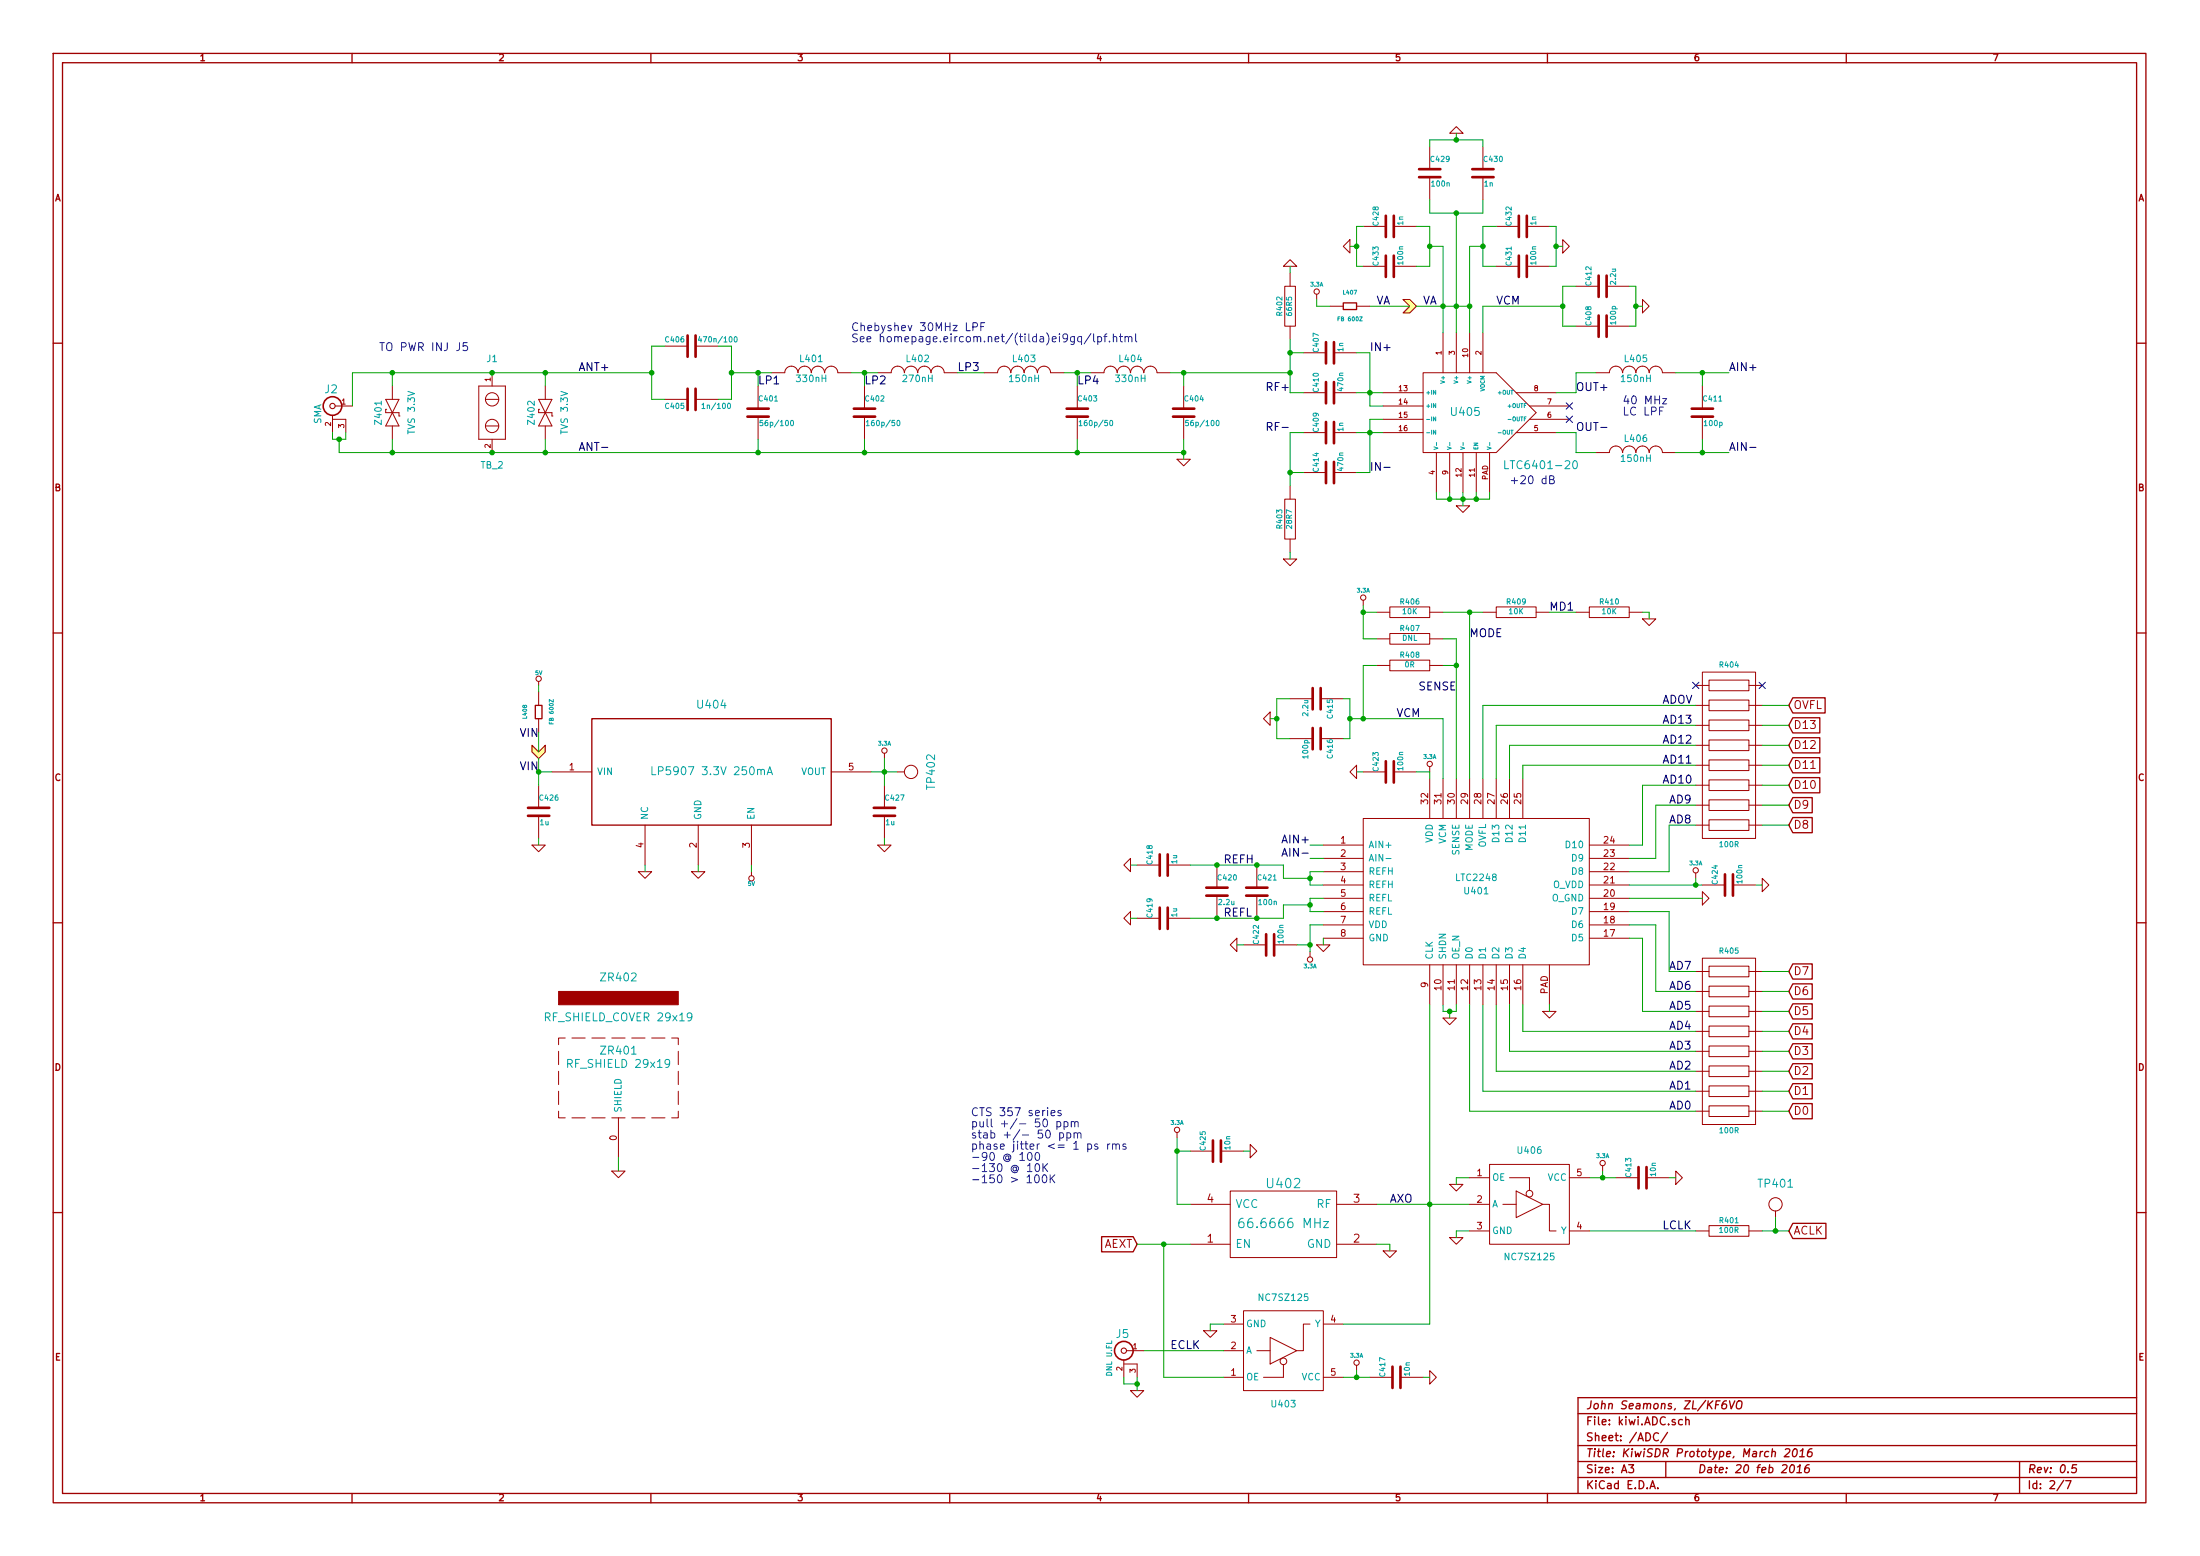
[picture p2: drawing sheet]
<svg xmlns="http://www.w3.org/2000/svg" width="420mm" height="297mm" viewBox="0 0 420 297" stroke-linecap="round" stroke-linejoin="round" font-family="sans-serif">
<g fill="none" stroke="#a00000" stroke-width=".25">
<path d="M10.2 10.2h399.6v276.7h-399.6zM11.9 12h396.2v273.1h-396.2zM67.2 10.2v1.8M124.3 10.2v1.8M181.4 10.2v1.8M238.5 10.2v1.8M295.5 10.2v1.8M352.6 10.2v1.8M256.5 57.8h2.6v1.3h-2.6zM10.2 65.5h1.7M408.1 65.5h1.7M10.2 120.8h1.7"/>
<path d="M102.2 134.7h1.3v2.5h-1.3zM113 137.2h45.7v20.3h-45.7zM342.4 133.2h6.2v2.9h-6.2l-.8-1.4zM342.4 137h5.1v2.9h-5.1l-.8-1.4zM408.1 120.8h1.7M342.4 140.8h5.1v2.9h-5.1l-.8-1.4zM342.4 144.6h5.1v2.9h-5.1l-.8-1.4zM342.4 148.4h5.1v2.9h-5.1l-.8-1.4zM342.4 152.3h3.7v2.9h-3.7l-.8-1.5zM342.4 156.1h3.7v2.9h-3.7l-.8-1.5zM10.2 176.2h1.7M408.1 176.2h1.7"/>
<path d="M342.4 184h3.7v2.9h-3.7l-.8-1.4zM342.4 187.8h3.7v2.9h-3.7l-.8-1.4zM342.4 191.6h3.7v2.9h-3.7l-.8-1.4zM342.4 195.4h3.7v2.9h-3.7l-.8-1.4zM342.4 199.2h3.7v2.9h-3.7l-.8-1.4zM342.4 203.1h3.7v2.9h-3.7l-.8-1.5zM342.4 206.9h3.7v2.9h-3.7l-.8-1.5zM342.4 210.7h3.7v2.9h-3.7l-.8-1.5zM10.2 231.5h1.7M210.4 236.1h6l.8 1.4-.8 1.5h-6zM342.4 233.5h6.3v2.9h-6.3l-.8-1.4zM408.1 231.5h1.7"/>
<path d="M301.4 269.9h106.7M301.4 276h106.7M301.4 279h106.7M311 279.6h1l-.5 .6 .4 .2v.6l-.2 .1-.7-.1M316.7 273.7a.71 .71 0 0 0-.9 .2 .71 .71 0 0 0 .1 .9l.4 .2 .4-.1M318.1 279v3.1M318.5 273.4l-1.3 2M321.3 271.1l-.4-.1-.3 .3v.6l.3 .1 .4-.1M321.9 271.1h.1a.36 .36 0 0 1 .6 .1v.8M321.9 270.5v1.5M329.7 267.4l-.4 .1a1.18 1.18 0 0 0-.3 1.4h.4l.2-.1 .2-.5-.3-.3-.4 .1-.2 .2M330.3 267.4l.3 1.5 .7-1.5"/>
<path d="M331.8 267.7a.49 .49 0 0 1 .5-.3 .49 .49 0 0 1 .4 .5l-.1 .5a.53 .53 0 0 1-.4 .5 .53 .53 0 0 1-.6-.2zM341 276.7l.6-.1 .2 .3-.1 .3-1 .9h1M342 279.8l.4-.2a.88 .88 0 0 1-.3 1.5l-.2-.1-.1-.4zM342.6 276.7l.3-.1a.88 .88 0 0 1-.3 1.5l-.2-.1-.1-.5zM343.7 278.1h.9M343.8 277l.5-.4-.2 1.5M345.5 279.6l-.4 .1a1.18 1.18 0 0 0-.3 1.4h.4l.2-.1 .2-.5-.3-.3h-.3l-.3 .3M346 276.6h-.4a1.18 1.18 0 0 0-.3 1.4l.4 .1 .2-.1 .2-.5-.3-.3h-.3l-.3 .3M385.7 279v6.1M396.6 279.6h-.7l-.2 .8 .2-.2 .5 .1 .2 .2-.2 .5-.2 .1-.6-.1M408.1 266.8h-106.7v18.3M67.2 285.1v1.8"/>
<path d="M124.3 285.1v1.8M181.4 285.1v1.8M238.5 285.1v1.8M295.5 285.1v1.8M301.4 282.1h106.7M315.1 284.2l.5-1.5 .5 1.5M315.2 283.8h.8M316.6 284.1v.1M343.2 281.1h.8M343.3 280l.5-.4-.2 1.5M352.6 285.1v1.8M394.1 282.6l-1.3 2"/>
<path d="M394.5 282.7h1l-.6 1.5"/>
</g>
<g fill="none" stroke="#a00000" stroke-width=".19">
<path d="M273 28v4.3M273 33.8v4.3M276.9 25.4l1.2-1.2 1.3 1.2zM283.2 28v4.3M283.2 33.8v4.3M245.1 50.8l1.3-1.2 1.2 1.2zM245.4 54.6h2v7.7h-2zM246.4 52.1v2.5M251.5 56.2v1M254 58.5h2.5M257.8 45.8v2.5l-1.3-1.3zM259.1 58.5h2.5"/>
<path d="M260.3 50.8h4.4M260.3 43.2h4.4M266.2 50.8h4.3M266.2 43.2h4.3M268 57.2h1.2l1.3 1.3-1.3 1.2h-1.2l1.2-1.2zM285.7 50.8h4.4M285.7 43.2h4.4M291.6 50.8h4.3M291.6 43.2h4.3M298.4 45.8l1.3 1.2-1.3 1.3zM301 54.6h4.3M306.8 54.6h4.3"/>
<path d="M313.7 57.2l1.3 1.3-1.3 1.2zM63.5 79.3v3.3M64 77.5h3.3M73.7 78.1h.1M73.7 76.2h2.5l-2.5 5.1h2.5zM73.7 78.1v.7h2.5v.6M74.9 73.7v2.5M76.2 79.4h.1M91.4 73.7h5.1v10.2h-5.1zM92.7 76.2h2.5M94 71.2v2.5M102.9 78.1h.1"/>
<path d="M102.9 78.1v.7h2.5v.6M102.9 76.2l2.5 5.1h-2.5l2.5-5.1zM104.1 73.7v2.5M105.4 79.4h.1M127 66.1h4.3M127 76.2h4.3M132.8 66.1h4.4M132.8 76.2h4.4M144.8 73.7v4.3M144.8 79.5v4.4M147.3 71.2h2.6a1.26 1.26 0 0 1 1.2-1.3 1.26 1.26 0 0 1 1.3 1.3 1.27 1.27 0 0 1 1.3-1.3 1.27 1.27 0 0 1 1.2 1.3M155 71.2a1.26 1.26 0 0 1 1.2-1.3 1.26 1.26 0 0 1 1.3 1.3"/>
<path d="M157.5 71.2a1.26 1.26 0 0 1 1.3-1.3 1.26 1.26 0 0 1 1.2 1.3h2.6M165.1 73.7v4.3M165.1 79.5v4.4M167.6 71.2h2.6M170.2 71.2a1.26 1.26 0 0 1 1.3-1.3 1.26 1.26 0 0 1 1.2 1.3 1.27 1.27 0 0 1 1.3-1.3 1.27 1.27 0 0 1 1.3 1.3 1.27 1.27 0 0 1 1.2-1.3 1.27 1.27 0 0 1 1.3 1.3 1.27 1.27 0 0 1 1.3-1.3 1.27 1.27 0 0 1 1.2 1.3h2.6M188 71.2h2.5a1.26 1.26 0 0 1 1.3-1.3 1.26 1.26 0 0 1 1.2 1.3M193.1 71.2a1.26 1.26 0 0 1 1.2-1.3 1.26 1.26 0 0 1 1.3 1.3M195.6 71.2a1.26 1.26 0 0 1 1.3-1.3 1.26 1.26 0 0 1 1.2 1.3 1.27 1.27 0 0 1 1.3-1.3 1.27 1.27 0 0 1 1.3 1.3h2.5M205.7 73.7v4.3M205.7 79.5v4.4M208.3 71.2h2.5a1.26 1.26 0 0 1 1.3-1.3 1.26 1.26 0 0 1 1.3 1.3 1.27 1.27 0 0 1 1.2-1.3 1.27 1.27 0 0 1 1.3 1.3 1.27 1.27 0 0 1 1.3-1.3 1.27 1.27 0 0 1 1.2 1.3M218.5 71.2a1.26 1.26 0 0 1 1.2-1.3 1.26 1.26 0 0 1 1.3 1.3h2.5"/>
<path d="M226.1 73.7v4.3M226.1 79.5v4.4M246.4 62.3v2.5M248.9 75h4.3M248.9 67.3h4.3M254.8 75h4.3M254.8 67.3h4.3M264.2 75h7.6M264.2 77.5h7.6M271.8 71.2h13.9l7.7 7.6-7.7 7.6h-13.9zM275.6 63.5v7.7M278.1 63.5v7.7"/>
<path d="M280.7 63.5v7.7M283.2 63.5v7.7M289.6 75h7.6M292.1 77.5h7.6M301 62.3h4.3M304.8 71.2h2.5M306.8 62.3h4.3M307.4 71.2a1.26 1.26 0 0 1 1.2-1.3 1.26 1.26 0 0 1 1.3 1.3M309.9 71.2a1.26 1.26 0 0 1 1.3-1.3 1.26 1.26 0 0 1 1.2 1.3M312.4 71.2a1.26 1.26 0 0 1 1.3-1.3 1.26 1.26 0 0 1 1.3 1.3 1.27 1.27 0 0 1 1.2-1.3 1.27 1.27 0 0 1 1.3 1.3h2.5M325.1 73.7v4.3M325.1 79.5v4.4"/>
<path d="M63.5 80h2.5v2.6M74.9 81.3v2.6M92.7 81.3h2.5M94 83.9v2.5M104.1 81.3v2.6M224.8 87.7h2.5l-1.2 1.2zM245.4 95.3h2v7.6h-2zM246.4 92.7v2.6M248.9 82.6h4.3M248.9 90.2h4.3M254.8 82.6h4.3M254.8 90.2h4.3"/>
<path d="M264.2 82.6h7.6M264.2 80h7.6M274.3 86.4v7.6M276.9 86.4v7.6M278.1 96.6h2.6l-1.3 1.2zM279.4 86.4v7.6M281.9 86.4v7.6M284.5 86.4v7.6M289.6 82.6h7.6M292.1 80h7.6M304.8 86.4h2.5M307.4 86.4a1.26 1.26 0 0 1 1.2-1.2 1.26 1.26 0 0 1 1.3 1.2"/>
<path d="M309.9 86.4a1.26 1.26 0 0 1 1.3-1.2 1.26 1.26 0 0 1 1.2 1.2M312.4 86.4a1.26 1.26 0 0 1 1.3-1.2 1.26 1.26 0 0 1 1.3 1.2 1.27 1.27 0 0 1 1.2-1.3 1.27 1.27 0 0 1 1.3 1.3h2.5M245.1 106.7h2.5l-1.2 1.3zM246.4 102.9v2.5M260.3 114.6v1M262.9 116.9h2.5M265.4 115.9h7.6v2h-7.6zM273 116.9h2.6M283.2 116.9h2.5M285.7 115.9h7.7v2h-7.7zM293.4 116.9h2.5M301 116.9h2.5"/>
<path d="M303.5 115.9h7.6v2h-7.6zM311.1 116.9h2.6M313.7 118.1h2.5l-1.2 1.3zM102.9 130.1v.7M102.9 132.1v2.6M102.9 137.2v2.5M241.3 137.2l1.3-1.3v2.6zM246.4 133.4h4.3M252.2 133.4h4.3M262.9 127h2.5M262.9 122h2.5M265.4 126h7.6v2.1h-7.6z"/>
<path d="M265.4 120.9h7.6v2.1h-7.6zM273 127h2.6M273 122h2.6M323.8 130.8h2.6M323.8 134.7h2.6M323.8 138.5h2.6M325.1 128.3h10.2v31.8h-10.2zM326.4 137.5h7.6v2h-7.6zM326.4 133.6h7.6v2.1h-7.6zM326.4 129.8h7.6v2.1h-7.6zM334 130.8h2.5M334 134.7h2.5"/>
<path d="M334 138.5h2.5M101.6 142.3l1.3 1.2 1.2-1.2v1.2l-1.2 1.3-1.3-1.3zM102.9 149.9v4.3M102.9 155.7v4.4M105.4 147.4h7.6M123.2 157.5v7.6M133.3 157.5v7.6M143.5 157.5v7.6M158.7 147.4h7.7M168.9 143.8v1M168.9 149.9v4.3M168.9 155.7v4.4"/>
<path d="M171.4 147.4h1.3M246.4 141h4.3M252.2 141h4.3M257.8 147.4l1.3-1.3v2.5zM260.3 156.2h43.2v28h-43.2zM260.3 147.4h4.4M266.2 147.4h4.3M273 146.3v1.1M273 148.6v7.6M275.6 148.6v7.6M278.1 148.6v7.6M280.7 148.6v7.6"/>
<path d="M283.2 148.6v7.6M285.7 148.6v7.6M288.3 148.6v7.6M290.8 148.6v7.6M323.8 142.3h2.6M323.8 146.1h2.6M323.8 149.9h2.6M323.8 153.7h2.6M323.8 157.5h2.6M326.4 156.5h7.6v2h-7.6zM326.4 152.7h7.6v2h-7.6zM326.4 148.9h7.6v2h-7.6z"/>
<path d="M326.4 145.1h7.6v2h-7.6zM326.4 141.3h7.6v2h-7.6zM334 142.3h2.5M334 146.1h2.5M334 149.9h2.5M334 153.7h2.5M334 157.5h2.5M101.6 161.3h2.5l-1.2 1.3zM121.9 166.4h2.6l-1.3 1.3zM132.1 166.4h2.5l-1.3 1.3zM143.5 166.4v.8M167.6 161.3h2.6l-1.3 1.3z"/>
<path d="M214.6 175.3l1.3-1.3v2.6zM214.6 165.1l1.3-1.2v2.5zM217.2 165.1h4.3M217.2 175.3h4.3M223 165.1h4.3M223 175.3h4.3M232.4 165.1v4.4M232.4 171v4.3M240 165.1v4.4M240 171v4.3M252.7 161.3h7.6M252.7 163.9h7.6"/>
<path d="M252.7 166.4h7.6M252.7 168.9h7.6M252.7 171.5h7.6M252.7 174h7.6M252.7 176.6h7.6M252.7 179.1h7.6M303.5 161.3h7.6M303.5 163.9h7.6M303.5 166.4h7.6M303.5 168.9h7.6M303.5 171.5h7.6M303.5 174h7.6"/>
<path d="M303.5 176.6h7.6M303.5 179.1h7.6M323.8 166.7v1M325.1 170.2l1.3 1.3-1.3 1.3zM325.1 168.9h4.3M331 168.9h4.3M336.5 167.7l1.3 1.2-1.3 1.3zM107.9 198.2h-1.2v1.2M109.2 198.2h2.6M113 198.2h2.6M116.8 198.2h2.6M120.6 198.2h2.6"/>
<path d="M124.5 198.2h2.5M128.3 198.2h1.2v1.2M234.9 180.4l1.3-1.3v2.5zM237.5 180.4h4.3M243.3 180.4h4.3M250.2 181.6v1.1M251.5 180.4h2.5l-1.3 1.2zM273 184.2v7.6M275.6 194.3h2.5l-1.2 1.3zM275.6 184.2v7.6M278.1 184.2v7.6M280.7 184.2v7.6"/>
<path d="M283.2 184.2v7.6M285.7 184.2v7.6M288.3 184.2v7.6M290.8 184.2v7.6M294.6 193.1h2.6l-1.3 1.2zM295.9 184.2v7.6M323.8 185.5h2.6M323.8 189.3h2.6M323.8 193.1h2.6M323.8 196.9h2.6M325.1 182.9h10.2v31.8h-10.2zM326.4 199.7h7.6v2h-7.6z"/>
<path d="M326.4 195.9h7.6v2h-7.6zM326.4 192.1h7.6v2h-7.6zM326.4 188.3h7.6v2h-7.6zM326.4 184.4h7.6v2.1h-7.6zM334 185.5h2.5M334 189.3h2.5M334 193.1h2.5M334 196.9h2.5M106.7 212.1v1.3h1.2M106.7 200.7v2.5M106.7 204.5v2.5M106.7 208.3v2.6"/>
<path d="M109.2 213.4h2.6M113 213.4h2.6M116.8 213.4h2.6M118.1 213.4v7.6M120.6 213.4h2.6M124.5 213.4h2.5M129.5 212.1v1.3h-1.2M129.5 200.7v2.5M129.5 204.5v2.5M129.5 208.3v2.6M224.8 216.2v1M227.3 219.7h4.3"/>
<path d="M233.2 219.7h4.3M238.8 218.5l1.2 1.2-1.2 1.3zM323.8 200.7h2.6M323.8 204.5h2.6M323.8 208.3h2.6M323.8 212.1h2.6M326.4 211.1h7.6v2h-7.6zM326.4 207.3h7.6v2h-7.6zM326.4 203.5h7.6v2h-7.6zM334 200.7h2.5M334 204.5h2.5M334 208.3h2.5"/>
<path d="M334 212.1h2.5M116.8 223.6h2.6l-1.3 1.2zM227.3 229.9h7.6M227.3 237.5h7.6M234.9 227.4h20.4v12.7h-20.4zM255.3 229.9h7.6M255.3 237.5h7.6M264.2 238.8h2.5l-1.3 1.3zM276.9 236.3h2.5l-1.3 1.2zM276.9 226.1h2.5l-1.3 1.3zM280.7 235h3.8M280.7 224.8h3.8"/>
<path d="M280.7 229.9h3.8M284.5 222.3h15.2v15.2h-15.2zM287 229.9h2.6M288.3 224.8h3.8zM289.6 227.4l5 2.5-5 2.5zM292.1 224.8v2.4zM294.6 229.9h1.3v5.1h1.3M299.7 235h3.8M299.7 224.8h3.8M306.1 222.5v1.1M308.6 224.8h4.3M314.5 224.8h4.3"/>
<path d="M320 223.6l1.3 1.2-1.3 1.3zM323.8 235h2.6M326.4 234h7.6v2h-7.6zM334 235h2.5M339.1 231.2v1.2M214.6 259.6v3.3M215.1 257.8h3.3M229.9 254h2.5l-1.3 1.3zM233.7 257.8h3.8M233.7 252.8h3.8M237.5 250.2h15.2v15.3h-15.2zM240 257.8h2.6"/>
<path d="M242.6 255.3l5 2.5-5 2.6zM250.2 252.8h-1.3v5h-1.3M252.7 252.8h3.8M214.6 260.4h2.6v2.5M215.9 265.5h2.5l-1.2 1.2zM233.7 262.9h3.8M241.3 262.9h3.8zM245.1 260.5v2.4zM252.7 262.9h3.8M259.1 260.6v1.1M261.6 262.9h4.3M267.5 262.9h4.3"/>
<path d="M273 261.7l1.3 1.2-1.3 1.3z"/>
<circle cx="251.5" cy="55.7" r=".51"/>
<circle cx="94" cy="76.2" r="1.27"/>
<circle cx="94" cy="81.3" r="1.27"/>
<circle cx="260.3" cy="114.1" r=".51"/>
<circle cx="102.9" cy="129.6" r=".51"/>
<circle cx="168.9" cy="143.3" r=".51"/>
<circle cx="174" cy="147.4" r="1.27"/>
<circle cx="273" cy="145.8" r=".51"/>
<circle cx="143.5" cy="167.7" r=".51"/>
<circle cx="323.8" cy="166.2" r=".51"/>
<circle cx="250.2" cy="183.2" r=".51"/>
<circle cx="224.8" cy="215.7" r=".51"/>
<circle cx="292.1" cy="227.9" r=".63"/>
<circle cx="306.1" cy="222" r=".51"/>
<circle cx="339.1" cy="229.9" r="1.27"/>
<circle cx="245.1" cy="259.9" r=".63"/>
<circle cx="259.1" cy="260.1" r=".51"/>
</g>
<g fill="none" stroke="#00a0a0" stroke-width=".19">
<path d="M133.6 64.2l-.2 .8h.6M134.1 77.3l.2-.3v1M134.1 78h.5M139 77.1l.2-.1a.55 .55 0 0 1 .3 .5 .55 .55 0 0 1-.3 .5l-.3-.4zM140.3 64.3h.1a.55 .55 0 0 1 .4 .5 .55 .55 0 0 1-.4 .5 .71 .71 0 0 1-.1-1zM259.7 60.5h.5l-.5 .8h.5M274.2 79.6v.8l-.4-.8v.8M145.7 80.2h-.5l-.1 .5h.5l.1 .5-.2 .1-.4-.1M151.1 80.4l.1-.2a.55 .55 0 0 1 .4 .6 .55 .55 0 0 1-.4 .5l-.2-.4zM165.5 80.6l.2-.4v1.1M165.5 81.3h.5M171.4 80.4l.1-.2a.55 .55 0 0 1 .4 .6 .55 .55 0 0 1-.4 .5l-.2-.4z"/>
<path d="M206.1 80.6l.3-.4v1.1M206.1 81.3h.6M212.1 80.3l.1-.1a.55 .55 0 0 1 .3 .6 .55 .55 0 0 1-.3 .5 .71 .71 0 0 1-.1-1zM226.9 80.2h-.4l-.1 .5h.5v.5l-.1 .1-.4-.1M232.4 80.3l.1-.1a.55 .55 0 0 1 .3 .6 .55 .55 0 0 1-.3 .5 .71 .71 0 0 1-.1-1zM273.9 85.3l.7 .3-.7 .2M274.2 82.1v.8l-.4-.8v.8M274.3 84.5v.6M276.4 85.3l.8 .3-.8 .2M276.9 84.5v.6M278.9 85.3l.8 .3-.8 .2M279.4 84.5v.6"/>
<path d="M284 85.3l.8 .3-.8 .2M284.5 84.5v.6M286.1 82.6h.6M287.4 87.9v1.6h.7M288 80.1h.6M300.5 88.1l.2-.2a.81 .81 0 0 1 .6 .8 .81 .81 0 0 1-.6 .8l-.2-.2-.1-.4zM105.7 133.5v.5l-.8-.5v.5M124.5 146.4v1.5h.7M146.5 147.9l.5-1.5 .5 1.5M146.6 147.5h.8M264.7 163.9h1M132.1 194l-.3 .3-.4-.1-.2-.2 .2-.6h.4l.3 .1a1.16 1.16 0 0 1-.3 1.3l-.4 .1"/>
<path d="M108.4 203.1l.7-.1 .2-.2-.1-.4-.2-.2h-.6v1.6M127.9 202.9l-.3 .3-.4-.1-.2-.2 .2-.6 .4-.1 .2 .2a1.16 1.16 0 0 1-.2 1.3l-.4 .1M237.4 232.6a.75 .75 0 0 0-.8 .7v.7l.2 .3 .5 .1 .2-.2 .1-.6-.2-.3h-.5l-.3 .3M252.8 233.2h.9l-.9 1.2h.9"/>
</g>
<g fill="none" stroke="#a00000" stroke-width=".51">
<path d="M271 33.8h4.1M271 32.3h4.1M281.2 33.8h4M281.2 32.3h4M264.7 41.2v4M264.7 48.8v4.1M266.2 41.2v4M266.2 48.8v4.1M290.1 41.2v4M290.1 48.8v4.1M291.6 41.2v4M291.6 48.8v4.1"/>
<path d="M305.3 52.6v4.1M306.8 52.6v4.1M131.3 64v4.1M131.3 74.2v4.1M132.8 64v4.1M132.8 74.2v4.1M142.7 79.5h4.1M142.7 78h4.1M163.1 79.5h4M163.1 78h4M203.7 79.5h4.1M203.7 78h4.1"/>
<path d="M224 79.5h4.1M224 78h4.1M253.2 65.3v4.1M253.2 72.9v4.1M254.8 65.3v4.1M254.8 72.9v4.1M305.3 60.2v4.1M306.8 60.2v4.1M323.1 79.5h4.1M323.1 78h4.1M253.2 80.6v4M253.2 88.2v4"/>
<path d="M254.8 80.6v4M254.8 88.2v4M250.7 131.4v4M250.7 139v4M252.2 131.4v4M252.2 139v4M100.8 155.7h4.1M100.8 154.2h4.1M166.9 155.7h4M166.9 154.2h4M264.7 145.3v4.1M266.2 145.3v4.1"/>
<path d="M221.5 163.1v4.1M221.5 173.3v4M223 163.1v4.1M223 173.3v4M230.4 171h4M230.4 169.5h4M238 171h4.1M238 169.5h4.1M241.8 178.3v4.1M243.3 178.3v4.1M329.4 166.9v4.1M331 166.9v4.1"/>
<path d="M231.6 217.7v4.1M233.2 217.7v4.1M312.9 222.8v4.1M314.5 222.8v4.1M265.9 260.9v4.1M267.5 260.9v4.1"/>
</g>
<path d="M242 81.5l.8-.1 .1-.2-.1-.4-.2-.1h-.6v1.5M264.3 89.2h1.2M305.7 81.6h1.2M334.2 85.4h1.2M244.8 163.5l.5-1.6 .5 1.6M245 163h.7" fill="none" stroke="#000" stroke-width=".19"/>
<g fill="none" stroke="#00f" stroke-width=".19">
<path d="M89.2 65.4h-.7l-.1 .8 .2-.2 .6 .1 .1 .2-.1 .5-.2 .1-.6-.1M185.8 62.4l.7-.1 .2-.2-.1-.3-.2-.2h-.6v1.5M187.3 62.3h.5M188.1 61.6h-.8v1.5M208.4 63.7l-1.3 1.9M208.9 63.7v1.4l.2 .2M209.7 64.3l.4-.1 .3 .4-.1 .5-.2 .2-.4-.1M209.7 64.2v1.6M210.8 64.2h.6M211.4 63.7l-.4 .3v1.3M211.9 65.1v.2M212.6 64.4l.1-.1a.36 .36 0 0 1 .6 .2v.8"/>
<path d="M212.6 63.7v1.6M213.8 64.2h.6M214 63.7v1.4l.4 .2M214.9 64.4v-.1a.36 .36 0 0 1 .6 .2v.8M214.9 64.2v1.1M215.5 64.5a.35 .35 0 0 1 .3-.3 .35 .35 0 0 1 .4 .3v.8M216.9 63.7v1.4l.2 .2M317.5 76.1h.8l-.8 1h.8M296 91.6h.5l.2-.2 .1-.3-.2-.2-.6-.1v1.5h.5l.3-.2a.41 .41 0 0 0-.3-.5M200.7 212.5l.8-.1-.1-.3-.4-.1-.3 .2 .1 .7h.6M201.9 214.2l.4-.1 .3 .3-.1 .6-.2 .1-.4-.1M201.9 214.1v1.5"/>
<path d="M202.4 216.3l.4-.1 .3 .3-.1 .6-.2 .2-.4-.1M202.4 216.2v1.6M202.6 212.1l-.3-.1-.3 .2 .1 .2 .5 .2v.3h-.6M203.2 214.2l.5-.1 .3 .3-.1 .6-.2 .1-.5-.1M203.2 214.1v1.5M203.8 216.3l.4-.1 .3 .3-.1 .6-.2 .2-.4-.1M203.8 216.2v1.6M204.6 214.3l.1-.1a.36 .36 0 0 1 .6 .1v.8M204.6 214.1v1M205.1 216.4l.1-.1a.36 .36 0 0 1 .6 .2v.8M205.1 216.2v1.1M205.3 214.3a.35 .35 0 0 1 .3-.2 .35 .35 0 0 1 .3 .2v.8"/>
<path d="M205.8 216.5a.35 .35 0 0 1 .3-.3 .35 .35 0 0 1 .4 .3v.8M207.7 218.5l.5-.1 .3 .3-.1 .6-.2 .1-.5-.1M209.6 218.5l-.3-.1-.3 .2 .1 .2 .5 .2v.3h-.6M211.5 218.4v1M212 218.4l-.3 .1-.2 .2M212.5 218.5a.36 .36 0 0 1 .6 .1v.8M212.5 218.4v1M213.1 218.6a.35 .35 0 0 1 .4-.2 .35 .35 0 0 1 .3 .2v.8M215 218.5l-.3-.1-.3 .2 .1 .2 .5 .2v.3h-.6M196.4 220.2l.2-.2a.81 .81 0 0 1 .5 .8 .81 .81 0 0 1-.5 .7l-.2-.1-.2-.5zM197.7 224.4l.3-.1a.81 .81 0 0 1 .5 .7 .81 .81 0 0 1-.5 .8l-.3-.1-.1-.5zM197.8 222.3l.2-.2a.81 .81 0 0 1 .6 .8 .81 .81 0 0 1-.6 .8l-.2-.2-.1-.4z"/>
<path d="M197.9 220.1l.1-.1a.81 .81 0 0 1 .6 .8 .81 .81 0 0 1-.6 .7 .98 .98 0 0 1-.1-1.4zM199.2 222.1v1.6M199.3 224.3h.1a.81 .81 0 0 1 .5 .7 .81 .81 0 0 1-.5 .8 .98 .98 0 0 1-.1-1.5zM199.4 222.8l.7 .9M200.1 222.1l-.9 .9M200.6 224.3v1.5M200.8 224.9l.6 .9M201.4 224.3l-.8 .9"/>
</g>
<path d="M299.1 76.9l1.2 1.2M299.1 79.4l1.2 1.3M300.3 76.9l-1.2 1.2M300.3 79.4l-1.2 1.3M323.2 130.2l1.3 1.3M324.5 130.2l-1.3 1.3M335.9 130.2l1.3 1.3M337.2 130.2l-1.3 1.3" fill="none" stroke="#0000c0" stroke-width=".19"/>
<g fill="#ffff80" stroke="#ffff80" stroke-width=".25">
<path d="M268 57.2h1.2l1.3 1.3-1.3 1.2h-1.2l1.2-1.2z"/>
<path d="M101.6 142.3l1.3 1.2 1.2-1.2v1.2l-1.2 1.3-1.3-1.3z"/>
</g>
<path d="M106.7 189.3h22.8v2.5h-22.8z" fill="#a00000" stroke="#a00000" stroke-width=".19"/>
<g fill="none" stroke="#00a000" stroke-width=".19">
<path d="M273 28v-1.3h10.2v1.3M273 38.1v2.6h10.2v-2.6M278.1 25.4v1.3M246.4 50.8v1.3M251.5 57.2v1.3h2.5M257.8 47h1.3M260.3 43.2h-1.2v7.6h1.2M261.6 58.5h7.6M270.5 43.2h2.5v7.6h-2.5M270.5 58.5h10.2M273 47h2.6v16.5M278.1 40.7v22.8"/>
<path d="M283.2 47h-2.5v16.5M285.7 43.2h-2.5v7.6h2.5M295.9 43.2h1.3v7.6h-1.3M297.2 47h1.2M298.4 58.5h-15.2v5M301 54.6h-2.6v7.7h2.6M311.1 54.6h1.3v7.7h-1.3M312.4 58.5h1.3M74.9 71.2v2.5M104.1 71.2v2.5M124.5 71.2h-57.2v6.3M127 66.1h-2.5v10.1h2.5"/>
<path d="M137.2 66.1h2.5v10.1h-2.5M139.7 71.2h7.6M144.8 71.2v2.5M162.6 71.2h5M165.1 71.2v2.5M182.9 71.2h5.1M203.2 71.2h5.1M205.7 71.2v2.5M223.5 71.2h22.9M226.1 71.2v2.5M246.4 64.8v10.2h2.5M246.4 67.3h2.5"/>
<path d="M259.1 67.3h2.5v10.2h2.6M259.1 75h5.1M304.8 71.2h-3.8v3.8h-3.8M320 71.2h10.2M325.1 71.2v2.5M63.5 82.6v1.3h2.5v-1.3M64.8 83.9v2.5h161.3M74.9 83.9v2.5M104.1 83.9v2.5M144.8 83.9v2.5M165.1 83.9v2.5M205.7 83.9v2.5"/>
<path d="M226.1 83.9v3.8M246.4 90.2h2.5M248.9 82.6h-2.5v10.1M259.1 82.6h5.1M264.2 80h-2.6v10.2h-2.5M274.3 94v1.3h10.2v-1.3M276.9 94v1.3M279.4 94v2.6M281.9 94v1.3M297.2 82.6h3.8v3.8h3.8M320 86.4h10.2M325.1 83.9v2.5"/>
<path d="M246.4 105.4v1.3M260.3 115.6v6.4h2.6M260.3 116.9h2.6M275.6 116.9h7.6M280.7 116.9v31.7M295.9 116.9h5.1M313.7 116.9h1.3v1.2M102.9 130.8v1.3M102.9 139.7v3.8M242.6 137.2h1.2M246.4 133.4h-2.6v7.6h2.6M256.5 133.4h1.3v7.6h-1.3"/>
<path d="M257.8 137.2h17.8v11.4M262.9 127h-2.6v10.2M275.6 122h2.5v26.6M275.6 127h2.5M323.8 138.5h-38.1v10.1M323.8 134.7h-40.6v13.9M336.5 138.5h5.1M336.5 134.7h5.1M102.9 147.4h2.5M102.9 144.8v5.1M166.4 147.4h5M168.9 144.8v5.1"/>
<path d="M259.1 147.4h1.2M270.5 147.4h2.5v1.2M323.8 149.9h-10.1v11.4h-2.6M323.8 153.7h-7.6v10.2h-5.1M323.8 157.5h-5v8.9h-7.7M323.8 142.3h-35.5v6.3M323.8 146.1h-33v2.5M336.5 146.1h5.1M336.5 149.9h5.1M336.5 153.7h5.1M336.5 157.5h5.1M336.5 142.3h5.1"/>
<path d="M102.9 160.1v1.2M123.2 165.1v1.3M133.3 165.1v1.3M143.5 165.1v1.3M168.9 160.1v1.2M215.9 165.1h1.3M215.9 175.3h1.3M227.3 165.1h17.8v2.6h5.1M250.2 161.3h2.5M250.2 163.9h2.5M250.2 172.8h-5.1v2.5h-17.8M252.7 166.4h-2.5v2.5h2.5"/>
<path d="M252.7 171.5h-2.5v2.5h2.5M252.7 176.6h-2.5v5M252.7 179.1v1.3M311.1 174h7.7v11.5h5M311.1 176.6h5.1v12.7h7.6M311.1 179.1h2.6v14h10.1M311.1 168.9h14M311.1 171.5h14M323.8 167.7v1.2M335.3 168.9h1.2M236.2 180.4h1.3M247.6 180.4h2.6"/>
<path d="M273 191.8v61h-16.5M275.6 191.8v1.3h2.5v-1.3M276.9 193.1v1.2M280.7 191.8v20.3h43.1M283.2 191.8v16.5h40.6M285.7 191.8v12.7h38.1M288.3 191.8v8.9h35.5M290.8 191.8v5.1h33M295.9 191.8v1.3M336.5 193.1h5.1M336.5 196.9h5.1M336.5 189.3h5.1"/>
<path d="M336.5 185.5h5.1M224.8 217.2v12.7h2.5M224.8 219.7h2.5M237.5 219.7h1.3M336.5 200.7h5.1M336.5 204.5h5.1M336.5 208.3h5.1M336.5 212.1h5.1M118.1 221v2.6M217.2 237.5h10.1M222.2 237.5v25.4h11.5M262.9 229.9h17.8"/>
<path d="M262.9 237.5h2.5v1.3M280.7 224.8h-2.6v1.3M280.7 235h-2.6v1.3M303.5 235h20.3M303.5 224.8h5.1M306.1 223.6v1.2M318.8 224.8h1.2M336.5 235h5.1M339.1 232.4v2.6M218.4 257.8h15.3M233.7 252.8h-2.6v1.2M214.6 262.9v1.3h2.6"/>
<path d="M217.2 262.9v2.6M256.5 262.9h5.1M259.1 261.7v1.2M271.8 262.9h1.2"/>
</g>
<g fill="#00a000" stroke="#00a000" stroke-width=".25">
<circle cx="144.8" cy="71.2" r=".41"/>
<circle cx="165.1" cy="71.2" r=".41"/>
<circle cx="205.7" cy="71.2" r=".41"/>
<circle cx="226.1" cy="71.2" r=".41"/>
<circle cx="205.7" cy="86.4" r=".41"/>
<circle cx="165.1" cy="86.4" r=".41"/>
<circle cx="250.2" cy="167.7" r=".41"/>
<circle cx="250.2" cy="172.8" r=".41"/>
<circle cx="240" cy="175.3" r=".41"/>
<circle cx="240" cy="165.1" r=".41"/>
<circle cx="232.4" cy="165.1" r=".41"/>
<circle cx="232.4" cy="175.3" r=".41"/>
<circle cx="276.9" cy="193.1" r=".41"/>
<circle cx="224.8" cy="219.7" r=".41"/>
<circle cx="168.9" cy="147.4" r=".41"/>
<circle cx="250.2" cy="180.4" r=".41"/>
<circle cx="261.6" cy="82.6" r=".41"/>
<circle cx="325.1" cy="71.2" r=".41"/>
<circle cx="325.1" cy="86.4" r=".41"/>
<circle cx="276.9" cy="95.3" r=".41"/>
<circle cx="279.4" cy="95.3" r=".41"/>
<circle cx="281.9" cy="95.3" r=".41"/>
<circle cx="278.1" cy="40.7" r=".41"/>
<circle cx="297.2" cy="47" r=".41"/>
<circle cx="259.1" cy="47" r=".41"/>
<circle cx="278.1" cy="26.7" r=".41"/>
<circle cx="275.6" cy="58.5" r=".41"/>
<circle cx="312.4" cy="58.5" r=".41"/>
<circle cx="298.4" cy="58.5" r=".41"/>
<circle cx="323.8" cy="168.9" r=".41"/>
<circle cx="273" cy="47" r=".41"/>
<circle cx="283.2" cy="47" r=".41"/>
<circle cx="144.8" cy="86.4" r=".41"/>
<circle cx="273" cy="229.9" r=".41"/>
<circle cx="306.1" cy="224.8" r=".41"/>
<circle cx="124.5" cy="71.2" r=".41"/>
<circle cx="139.7" cy="71.2" r=".41"/>
<circle cx="261.6" cy="75" r=".41"/>
<circle cx="246.4" cy="71.2" r=".41"/>
<circle cx="246.4" cy="67.3" r=".41"/>
<circle cx="246.4" cy="90.2" r=".41"/>
<circle cx="257.8" cy="137.2" r=".41"/>
<circle cx="243.8" cy="137.2" r=".41"/>
<circle cx="226.1" cy="86.4" r=".41"/>
<circle cx="280.7" cy="58.5" r=".41"/>
<circle cx="278.1" cy="58.5" r=".41"/>
<circle cx="104.1" cy="71.2" r=".41"/>
<circle cx="104.1" cy="86.4" r=".41"/>
<circle cx="260.3" cy="137.2" r=".41"/>
<circle cx="278.1" cy="127" r=".41"/>
<circle cx="280.7" cy="116.9" r=".41"/>
<circle cx="260.3" cy="116.9" r=".41"/>
<circle cx="339.1" cy="235" r=".41"/>
<circle cx="94" cy="71.2" r=".41"/>
<circle cx="64.8" cy="83.9" r=".41"/>
<circle cx="94" cy="86.4" r=".41"/>
<circle cx="259.1" cy="262.9" r=".41"/>
<circle cx="217.2" cy="264.2" r=".41"/>
<circle cx="222.2" cy="237.5" r=".41"/>
<circle cx="74.9" cy="71.2" r=".41"/>
<circle cx="74.9" cy="86.4" r=".41"/>
</g>
<g fill="none" stroke="#a00000" stroke-width=".2">
<circle cx="63.5" cy="77.5" r=".51"/>
<circle cx="214.6" cy="257.8" r=".51"/>
</g>
<g fill="none" stroke="#a00000" stroke-width=".3">
<circle cx="63.5" cy="77.5" r="1.78"/>
<circle cx="214.6" cy="257.8" r="1.78"/>
</g>
<g font-size="2.5" fill="#00a0a0">
<text x="242.2" y="226.9">U402</text>
<text x="237.7" y="234.5">66.6666 MHz</text>
</g>
<g font-size="2.1">
<text x="262.9" y="58.2">VA</text>
<text x="271.8" y="58.2">VA</text>
<text x="285.8" y="58.2">VCM</text>
<text x="110.5" y="70.9">ANT+</text>
<text x="182.9" y="70.9">LP3</text>
<text x="261.6" y="67.1">IN+</text>
<text x="330.2" y="70.9">AIN+</text>
<text x="144.8" y="73.4">LP1</text>
<text x="165.1" y="73.4">LP2</text>
<text x="205.7" y="73.4">LP4</text>
<text x="242.3" y="74.7">RF+</text>
<text x="301" y="74.7">OUT+</text>
<text x="242.8" y="82.3">RF-</text>
<text x="301" y="82.3">OUT-</text>
<text x="110.5" y="86.1">ANT-</text>
<text x="261.6" y="90">IN-</text>
<text x="330.2" y="86.1">AIN-</text>
<text x="295.9" y="116.6">MD1</text>
<text x="280.7" y="121.7">MODE</text>
<text x="270.9" y="131.9">SENSE</text>
<text x="266.7" y="136.9">VCM</text>
<text x="317.5" y="134.4">ADOV</text>
<text x="99.3" y="140.8">VIN</text>
<text x="317.5" y="138.2">AD13</text>
<text x="317.5" y="142">AD12</text>
<text x="317.5" y="149.6">AD10</text>
<text x="317.5" y="145.8">AD11</text>
<text x="318.8" y="153.5">AD9</text>
<text x="245.3" y="161.1">AIN+</text>
<text x="318.8" y="157.3">AD8</text>
<text x="233.7" y="164.9">REFH</text>
<text x="245.8" y="163.6">AIN-</text>
<text x="233.7" y="175">REFL</text>
<text x="318.8" y="185.2">AD7</text>
<text x="318.8" y="189">AD6</text>
<text x="318.8" y="192.8">AD5</text>
<text x="318.8" y="196.6">AD4</text>
<text x="318.8" y="200.4">AD3</text>
<text x="318.8" y="204.3">AD2</text>
<text x="318.8" y="208.1">AD1</text>
<text x="318.8" y="211.9">AD0</text>
<text x="265.4" y="229.7">AXO</text>
<text x="317.5" y="234.7">LCLK</text>
<text x="223.5" y="257.6">ECLK</text>
</g>
<g font-size="2.1" fill="#00f">
<text x="162.6" y="63.3">Chebyshev 30MHz LPF</text>
<text x="162.6" y="65.4">See homepage.eircom.net/(tilda)ei9gq/lpf.html</text>
<text x="72.4" y="67.1">TO PWR INJ J5</text>
<text x="309.9" y="77.3">40 MHz</text>
<text x="309.9" y="79.4">LC LPF</text>
<text x="288.3" y="92.5">+20 dB</text>
<text x="185.4" y="213.1">CTS 357 series</text>
<text x="185.4" y="215.3">pull +/- 50 ppm</text>
<text x="185.4" y="217.4">stab +/- 50 ppm</text>
<text x="185.4" y="219.5">phase jitter &lt;= 1 ps rms</text>
<text x="185.4" y="221.7">-90 @ 100</text>
<text x="185.4" y="223.8">-130 @ 10K</text>
<text x="185.4" y="225.9">-150 &gt; 100K</text>
</g>
<g font-size="2.1" fill="#00a0a0">
<text x="62.1" y="75.1">J2</text>
<text x="277.3" y="79.5">U405</text>
<text x="288.3" y="89.6">LTC6401-20</text>
<text x="133.3" y="135.3">U404</text>
<text x="125.9" y="148">LP5907 3.3V 250mA</text>
<text x="178.6" y="150.5" transform="rotate(-90 178.6 150.5)">TP402</text>
<text x="114.9" y="187.4">ZR402</text>
<text x="104.6" y="195">RF_SHIELD_COVER 29x19</text>
<text x="109" y="203.9">RF_SHIELD 29x19</text>
<text x="114.9" y="201.4">ZR401</text>
<text x="336" y="226.8">TP401</text>
<text x="236" y="230.7">VCC</text>
<text x="251.4" y="230.7">RF</text>
<text x="236" y="238.3">EN</text>
<text x="249.5" y="238.3">GND</text>
<text x="213.2" y="255.5">J5</text>
</g>
<g font-size="2.1" fill="#a00000">
<text x="342.5" y="135.4">OVFL</text>
<text x="342.5" y="139.2">D13</text>
<text x="342.5" y="143">D12</text>
<text x="342.5" y="146.8">D11</text>
<text x="342.5" y="150.7">D10</text>
<text x="342.5" y="154.5">D9</text>
<text x="342.5" y="158.3">D8</text>
<text x="342.5" y="186.2">D7</text>
<text x="342.5" y="190">D6</text>
<text x="342.5" y="193.8">D5</text>
<text x="342.5" y="197.6">D4</text>
<text x="342.5" y="201.5">D3</text>
<text x="342.5" y="205.3">D2</text>
<text x="342.5" y="209.1">D1</text>
<text x="342.5" y="212.9">D0</text>
<text x="230.6" y="229.7">4</text>
<text x="258.5" y="229.7">3</text>
<text x="210.6" y="238.3">AEXT</text>
<text x="230.6" y="237.3">1</text>
<text x="258.5" y="237.3">2</text>
<text x="342.5" y="235.7">ACLK</text>
<text x="302.9" y="269.1">John Seamons, ZL/KF6VO</text>
<text x="302.9" y="272.1">File: kiwi.ADC.sch</text>
<text x="302.9" y="275.2">Sheet: /ADC/</text>
<text x="302.9" y="281.3">Size: A3</text>
<text x="302.9" y="278.2">Title: KiwiSDR Prototype, March 2016</text>
<text x="324.2" y="281.3">Date: 20 feb 2016</text>
<text x="387.2" y="281.3">Rev: 0.5</text>
<text x="302.9" y="284.3">KiCad E.D.A.</text>
<text x="387.2" y="284.3">Id: 2/7</text>
</g>
<text font-size="2.1" fill="#00a000" x="99.3" y="147.1">VIN</text>
<g font-size="1.8" fill="#a00000">
<text x="38.2" y="11.7">1</text>
<text x="95.3" y="11.7">2</text>
<text x="152.4" y="11.7">3</text>
<text x="209.4" y="11.7">4</text>
<text x="266.5" y="11.7">5</text>
<text x="323.6" y="11.7">6</text>
<text x="380.7" y="11.7">7</text>
<text x="10.4" y="38.5">A</text>
<text x="408.3" y="38.5">A</text>
<text x="10.4" y="93.8">B</text>
<text x="408.3" y="93.8">B</text>
<text x="10.4" y="149.1">C</text>
<text x="108.7" y="147.1">1</text>
<text x="162.1" y="147.1">5</text>
<text x="408.3" y="149.1">C</text>
<text x="272.8" y="153.4" transform="rotate(-90 272.8 153.4)">32</text>
<text x="275.3" y="153.4" transform="rotate(-90 275.3 153.4)">31</text>
<text x="277.9" y="153.4" transform="rotate(-90 277.9 153.4)">30</text>
<text x="280.4" y="153.4" transform="rotate(-90 280.4 153.4)">29</text>
<text x="283" y="153.4" transform="rotate(-90 283 153.4)">28</text>
<text x="285.5" y="153.4" transform="rotate(-90 285.5 153.4)">27</text>
<text x="288" y="153.4" transform="rotate(-90 288 153.4)">26</text>
<text x="290.6" y="153.4" transform="rotate(-90 290.6 153.4)">25</text>
<text x="122.9" y="161.8" transform="rotate(-90 122.9 161.8)">4</text>
<text x="133.1" y="161.8" transform="rotate(-90 133.1 161.8)">2</text>
<text x="143.3" y="161.8" transform="rotate(-90 143.3 161.8)">3</text>
<text x="256.1" y="161.1">1</text>
<text x="306.4" y="161.1">24</text>
<text x="256.1" y="163.6">2</text>
<text x="256.1" y="166.2">3</text>
<text x="306.4" y="166.2">22</text>
<text x="306.4" y="163.6">23</text>
<text x="256.1" y="168.7">4</text>
<text x="256.1" y="171.2">5</text>
<text x="256.1" y="173.8">6</text>
<text x="306.4" y="171.2">20</text>
<text x="306.4" y="168.7">21</text>
<text x="306.4" y="173.8">19</text>
<text x="256.1" y="176.3">7</text>
<text x="256.1" y="178.9">8</text>
<text x="306.4" y="178.9">17</text>
<text x="306.4" y="176.3">18</text>
<text x="272.8" y="188.5" transform="rotate(-90 272.8 188.5)">9</text>
<text x="275.3" y="189" transform="rotate(-90 275.3 189)">10</text>
<text x="277.9" y="189" transform="rotate(-90 277.9 189)">11</text>
<text x="280.4" y="189" transform="rotate(-90 280.4 189)">12</text>
<text x="283" y="189" transform="rotate(-90 283 189)">13</text>
<text x="285.5" y="189" transform="rotate(-90 285.5 189)">14</text>
<text x="288" y="189" transform="rotate(-90 288 189)">15</text>
<text x="290.6" y="189" transform="rotate(-90 290.6 189)">16</text>
<text x="295.7" y="189.9" transform="rotate(-90 295.7 189.9)">PAD</text>
<text x="10.4" y="204.5">D</text>
<text x="408.3" y="204.5">D</text>
<text x="117.9" y="217.7" transform="rotate(-90 117.9 217.7)">0</text>
<text x="282.1" y="224.6">1</text>
<text x="301.1" y="224.6">5</text>
<text x="282.1" y="229.7">2</text>
<text x="282.1" y="234.7">3</text>
<text x="301.1" y="234.7">4</text>
<text x="235.1" y="257.6">2</text>
<text x="235.1" y="252.5">3</text>
<text x="254.2" y="252.5">4</text>
<text x="10.5" y="259.8">E</text>
<text x="235.1" y="262.7">1</text>
<text x="254.2" y="262.7">5</text>
<text x="408.4" y="259.8">E</text>
<text x="38.2" y="286.6">1</text>
<text x="95.3" y="286.6">2</text>
<text x="152.4" y="286.6">3</text>
<text x="209.4" y="286.6">4</text>
<text x="266.5" y="286.6">5</text>
<text x="323.6" y="286.6">6</text>
<text x="380.7" y="286.6">7</text>
</g>
<g font-size="1.8" fill="#00a0a0">
<text x="93" y="69.2">J1</text>
<text x="152.9" y="69.2">L401</text>
<text x="173.3" y="69.2">L402</text>
<text x="193.6" y="69.2">L403</text>
<text x="213.9" y="69.2">L404</text>
<text x="310.4" y="69.2">L405</text>
<text x="152.3" y="73">330nH</text>
<text x="172.6" y="73">270nH</text>
<text x="192.9" y="73">150nH</text>
<text x="213.3" y="73">330nH</text>
<text x="309.8" y="73">150nH</text>
<text x="61.4" y="81" transform="rotate(-90 61.4 81)">SMA</text>
<text x="72.9" y="80.8" transform="rotate(-90 72.9 80.8)">Z401</text>
<text x="79.3" y="82.6" transform="rotate(-90 79.3 82.6)">TVS 3.3V</text>
<text x="102.2" y="80.8" transform="rotate(-90 102.2 80.8)">Z402</text>
<text x="108.5" y="82.6" transform="rotate(-90 108.5 82.6)">TVS 3.3V</text>
<text x="91.8" y="89.5">TB_2</text>
<text x="309.8" y="88.2">150nH</text>
<text x="310.4" y="84.4">L406</text>
<text x="114" y="148">VIN</text>
<text x="152.8" y="148">VOUT</text>
<text x="123.8" y="156.5" transform="rotate(-90 123.8 156.5)">NC</text>
<text x="134" y="156.5" transform="rotate(-90 134 156.5)">GND</text>
<text x="144.1" y="156.5" transform="rotate(-90 144.1 156.5)">EN</text>
<text x="261.4" y="162">AIN+</text>
<text x="273.7" y="161" transform="rotate(-90 273.7 161)">VDD</text>
<text x="276.2" y="161.2" transform="rotate(-90 276.2 161.2)">VCM</text>
<text x="283.8" y="162" transform="rotate(-90 283.8 162)">OVFL</text>
<text x="286.4" y="160.5" transform="rotate(-90 286.4 160.5)">D13</text>
<text x="288.9" y="160.5" transform="rotate(-90 288.9 160.5)">D12</text>
<text x="291.5" y="160.5" transform="rotate(-90 291.5 160.5)">D11</text>
<text x="299.3" y="162">D10</text>
<text x="261.4" y="164.5">AIN-</text>
<text x="261.4" y="167">REFH</text>
<text x="278.8" y="163.3" transform="rotate(-90 278.8 163.3)">SENSE</text>
<text x="281.3" y="162.6" transform="rotate(-90 281.3 162.6)">MODE</text>
<text x="300.3" y="167">D8</text>
<text x="300.3" y="164.5">D9</text>
<text x="261.4" y="169.6">REFH</text>
<text x="261.4" y="172.1">REFL</text>
<text x="278.3" y="168.2">LTC2248</text>
<text x="279.8" y="170.8">U401</text>
<text x="296.2" y="172.1">O_GND</text>
<text x="296.4" y="169.6">O_VDD</text>
<text x="261.4" y="174.7">REFL</text>
<text x="261.4" y="177.2">VDD</text>
<text x="261.4" y="179.7">GND</text>
<text x="300.3" y="179.7">D5</text>
<text x="300.3" y="177.2">D6</text>
<text x="300.3" y="174.7">D7</text>
<text x="273.7" y="183.2" transform="rotate(-90 273.7 183.2)">CLK</text>
<text x="276.2" y="183.2" transform="rotate(-90 276.2 183.2)">SHDN</text>
<text x="278.8" y="183.2" transform="rotate(-90 278.8 183.2)">OE_N</text>
<text x="281.3" y="183.2" transform="rotate(-90 281.3 183.2)">D0</text>
<text x="283.8" y="183.2" transform="rotate(-90 283.8 183.2)">D1</text>
<text x="286.4" y="183.2" transform="rotate(-90 286.4 183.2)">D2</text>
<text x="288.9" y="183.2" transform="rotate(-90 288.9 183.2)">D3</text>
<text x="291.5" y="183.2" transform="rotate(-90 291.5 183.2)">D4</text>
<text x="118.7" y="212.4" transform="rotate(-90 118.7 212.4)">SHIELD</text>
<text x="290" y="220.3">U406</text>
<text x="285" y="225.5">OE</text>
<text x="295.5" y="225.5">VCC</text>
<text x="285" y="230.5">A</text>
<text x="285" y="235.6">GND</text>
<text x="298" y="235.6">Y</text>
<text x="287.7" y="240.6">NC7SZ125</text>
<text x="240.7" y="248.4">NC7SZ125</text>
<text x="238" y="253.4">GND</text>
<text x="251.1" y="253.4">Y</text>
<text x="238" y="263.6">OE</text>
<text x="238" y="258.5">A</text>
<text x="248.5" y="263.6">VCC</text>
<text x="243" y="268.7">U403</text>
</g>
<g font-size="1.4" fill="#00a0a0">
<text x="273.3" y="30.9">C429</text>
<text x="273.5" y="35.6">100n</text>
<text x="283.5" y="30.9">C430</text>
<text x="283.5" y="35.6">1n</text>
<text x="263.3" y="42.9" transform="rotate(-90 263.3 42.9)">C428</text>
<text x="268" y="42.9" transform="rotate(-90 268 42.9)">1n</text>
<text x="288.7" y="42.9" transform="rotate(-90 288.7 42.9)">C432</text>
<text x="293.4" y="42.9" transform="rotate(-90 293.4 42.9)">1n</text>
<text x="263.3" y="50.6" transform="rotate(-90 263.3 50.6)">C433</text>
<text x="268" y="50.4" transform="rotate(-90 268 50.4)">100n</text>
<text x="288.7" y="50.6" transform="rotate(-90 288.7 50.6)">C431</text>
<text x="293.4" y="50.4" transform="rotate(-90 293.4 50.4)">100n</text>
<text x="304" y="54.4" transform="rotate(-90 304 54.4)">C412</text>
<text x="308.7" y="54.2" transform="rotate(-90 308.7 54.2)">2.2u</text>
<text x="127.2" y="65.4">C406</text>
<text x="134.1" y="65.4">470n/100</text>
<text x="244.9" y="60.1" transform="rotate(-90 244.9 60.1)">R402</text>
<text x="246.8" y="60.2" transform="rotate(-90 246.8 60.2)">66R5</text>
<text x="304" y="62" transform="rotate(-90 304 62)">C408</text>
<text x="308.7" y="61.8" transform="rotate(-90 308.7 61.8)">100p</text>
<text x="251.9" y="67.1" transform="rotate(-90 251.9 67.1)">C407</text>
<text x="256.6" y="67.1" transform="rotate(-90 256.6 67.1)">1n</text>
<text x="145.1" y="76.7">C401</text>
<text x="165.4" y="76.7">C402</text>
<text x="206" y="76.7">C403</text>
<text x="226.3" y="76.7">C404</text>
<text x="251.9" y="74.7" transform="rotate(-90 251.9 74.7)">C410</text>
<text x="256.6" y="74.5" transform="rotate(-90 256.6 74.5)">470n</text>
<text x="325.4" y="76.7">C411</text>
<text x="127.2" y="78.1">C405</text>
<text x="134.6" y="78.1">1n/100</text>
<text x="145.7" y="81.4">56p/100</text>
<text x="166.1" y="81.4">160p/50</text>
<text x="206.7" y="81.4">160p/50</text>
<text x="227" y="81.4">56p/100</text>
<text x="251.9" y="82.3" transform="rotate(-90 251.9 82.3)">C409</text>
<text x="256.6" y="82.3" transform="rotate(-90 256.6 82.3)">1n</text>
<text x="325.6" y="81.4">100p</text>
<text x="251.9" y="89.9" transform="rotate(-90 251.9 89.9)">C414</text>
<text x="256.6" y="89.7" transform="rotate(-90 256.6 89.7)">470n</text>
<text x="244.9" y="100.8" transform="rotate(-90 244.9 100.8)">R403</text>
<text x="246.8" y="100.8" transform="rotate(-90 246.8 100.8)">28R7</text>
<text x="267.6" y="115.4">R406</text>
<text x="267.9" y="117.3">10K</text>
<text x="287.9" y="115.4">R409</text>
<text x="288.2" y="117.3">10K</text>
<text x="305.7" y="115.4">R410</text>
<text x="306" y="117.3">10K</text>
<text x="267.6" y="125.6">R408</text>
<text x="267.6" y="120.5">R407</text>
<text x="267.8" y="122.4">DNL</text>
<text x="268.3" y="127.4">0R</text>
<text x="328.5" y="127.5">R404</text>
<text x="249.9" y="136.6" transform="rotate(-90 249.9 136.6)">2.2u</text>
<text x="254.6" y="137" transform="rotate(-90 254.6 137)">C415</text>
<text x="249.9" y="144.7" transform="rotate(-90 249.9 144.7)">100p</text>
<text x="254.6" y="144.6" transform="rotate(-90 254.6 144.6)">C416</text>
<text x="263.3" y="147.1" transform="rotate(-90 263.3 147.1)">C423</text>
<text x="268" y="146.9" transform="rotate(-90 268 146.9)">100n</text>
<text x="103.1" y="152.9">C426</text>
<text x="169.2" y="152.9">C427</text>
<text x="103.1" y="157.6">1u</text>
<text x="169.2" y="157.6">1u</text>
<text x="328.5" y="161.8">100R</text>
<text x="220.1" y="164.9" transform="rotate(-90 220.1 164.9)">C418</text>
<text x="224.8" y="164.9" transform="rotate(-90 224.8 164.9)">1u</text>
<text x="232.7" y="168.1">C420</text>
<text x="232.8" y="172.8">2.2u</text>
<text x="240.3" y="168.1">C421</text>
<text x="240.5" y="172.8">100n</text>
<text x="328.1" y="168.7" transform="rotate(-90 328.1 168.7)">C424</text>
<text x="332.8" y="168.5" transform="rotate(-90 332.8 168.5)">100n</text>
<text x="220.1" y="175" transform="rotate(-90 220.1 175)">C419</text>
<text x="224.8" y="175" transform="rotate(-90 224.8 175)">1u</text>
<text x="245.2" y="179.9" transform="rotate(-90 245.2 179.9)">100n</text>
<text x="240.5" y="180.1" transform="rotate(-90 240.5 180.1)">C422</text>
<text x="328.5" y="182.1">R405</text>
<text x="230.3" y="219.5" transform="rotate(-90 230.3 219.5)">C425</text>
<text x="235" y="219.4" transform="rotate(-90 235 219.4)">10n</text>
<text x="328.5" y="216.4">100R</text>
<text x="311.6" y="224.5" transform="rotate(-90 311.6 224.5)">C413</text>
<text x="316.3" y="224.5" transform="rotate(-90 316.3 224.5)">10n</text>
<text x="328.5" y="233.5">R401</text>
<text x="328.5" y="235.4">100R</text>
<text x="212.4" y="262.6" transform="rotate(-90 212.4 262.6)">DNL U.FL</text>
<text x="264.6" y="262.6" transform="rotate(-90 264.6 262.6)">C417</text>
<text x="269.3" y="262.6" transform="rotate(-90 269.3 262.6)">10n</text>
</g>
<g font-size="1.4" fill="#a00000">
<text x="275.3" y="67.7" transform="rotate(-90 275.3 67.7)">1</text>
<text x="277.9" y="67.7" transform="rotate(-90 277.9 67.7)">3</text>
<text x="280.4" y="68.1" transform="rotate(-90 280.4 68.1)">10</text>
<text x="283" y="67.7" transform="rotate(-90 283 67.7)">2</text>
<text x="65.3" y="77.3">1</text>
<text x="93.7" y="72.8" transform="rotate(-90 93.7 72.8)">1</text>
<text x="267.2" y="74.7">13</text>
<text x="267.2" y="77.3">14</text>
<text x="293" y="74.7">8</text>
<text x="295.5" y="77.3">7</text>
<text x="63.2" y="81.3" transform="rotate(-90 63.2 81.3)">2</text>
<text x="65.8" y="81.7" transform="rotate(-90 65.8 81.7)">3</text>
<text x="267.2" y="79.8">15</text>
<text x="267.2" y="82.3">16</text>
<text x="293" y="82.3">5</text>
<text x="295.5" y="79.8">6</text>
<text x="93.7" y="85.5" transform="rotate(-90 93.7 85.5)">2</text>
<text x="274.1" y="90.6" transform="rotate(-90 274.1 90.6)">4</text>
<text x="276.6" y="90.6" transform="rotate(-90 276.6 90.6)">9</text>
<text x="279.1" y="91" transform="rotate(-90 279.1 91)">12</text>
<text x="281.7" y="91" transform="rotate(-90 281.7 91)">11</text>
<text x="284.2" y="91.7" transform="rotate(-90 284.2 91.7)">PAD</text>
<text x="216.4" y="257.6">1</text>
<text x="214.4" y="261.7" transform="rotate(-90 214.4 261.7)">2</text>
<text x="216.9" y="262" transform="rotate(-90 216.9 262)">3</text>
</g>
<g font-size="1.1" fill="#00a0a0">
<text x="250.3" y="54.7">3.3A</text>
<text x="256.6" y="56.2">L407</text>
<text x="255.8" y="61.3">FB 600Z</text>
<text x="272.3" y="75.3">+IN</text>
<text x="272.3" y="77.9">+IN</text>
<text x="276" y="73" transform="rotate(-90 276 73)">V+</text>
<text x="278.5" y="73" transform="rotate(-90 278.5 73)">V+</text>
<text x="281.1" y="73" transform="rotate(-90 281.1 73)">V+</text>
<text x="283.6" y="74.8" transform="rotate(-90 283.6 74.8)">VOCM</text>
<text x="286.2" y="75.3">+OUT</text>
<text x="288.1" y="77.9">+OUTF</text>
<text x="272.3" y="80.4">-IN</text>
<text x="272.3" y="83">-IN</text>
<text x="286.5" y="83">-OUT</text>
<text x="288.3" y="80.4">-OUTF</text>
<text x="282.3" y="85.9" transform="rotate(-90 282.3 85.9)">EN</text>
<text x="259.2" y="113.1">3.3A</text>
<text x="102.2" y="128.9">5V</text>
<text x="100.7" y="137.1" transform="rotate(-90 100.7 137.1)">L408</text>
<text x="105.7" y="138" transform="rotate(-90 105.7 138)">FB 600Z</text>
<text x="167.8" y="142.4">3.3A</text>
<text x="271.9" y="144.9">3.3A</text>
<text x="322.7" y="165.2">3.3A</text>
<text x="142.8" y="169.1">5V</text>
<text x="249.1" y="184.9">3.3A</text>
<text x="223.7" y="214.7">3.3A</text>
<text x="305" y="221.1">3.3A</text>
<text x="258" y="259.2">3.3A</text>
</g>
</svg>
